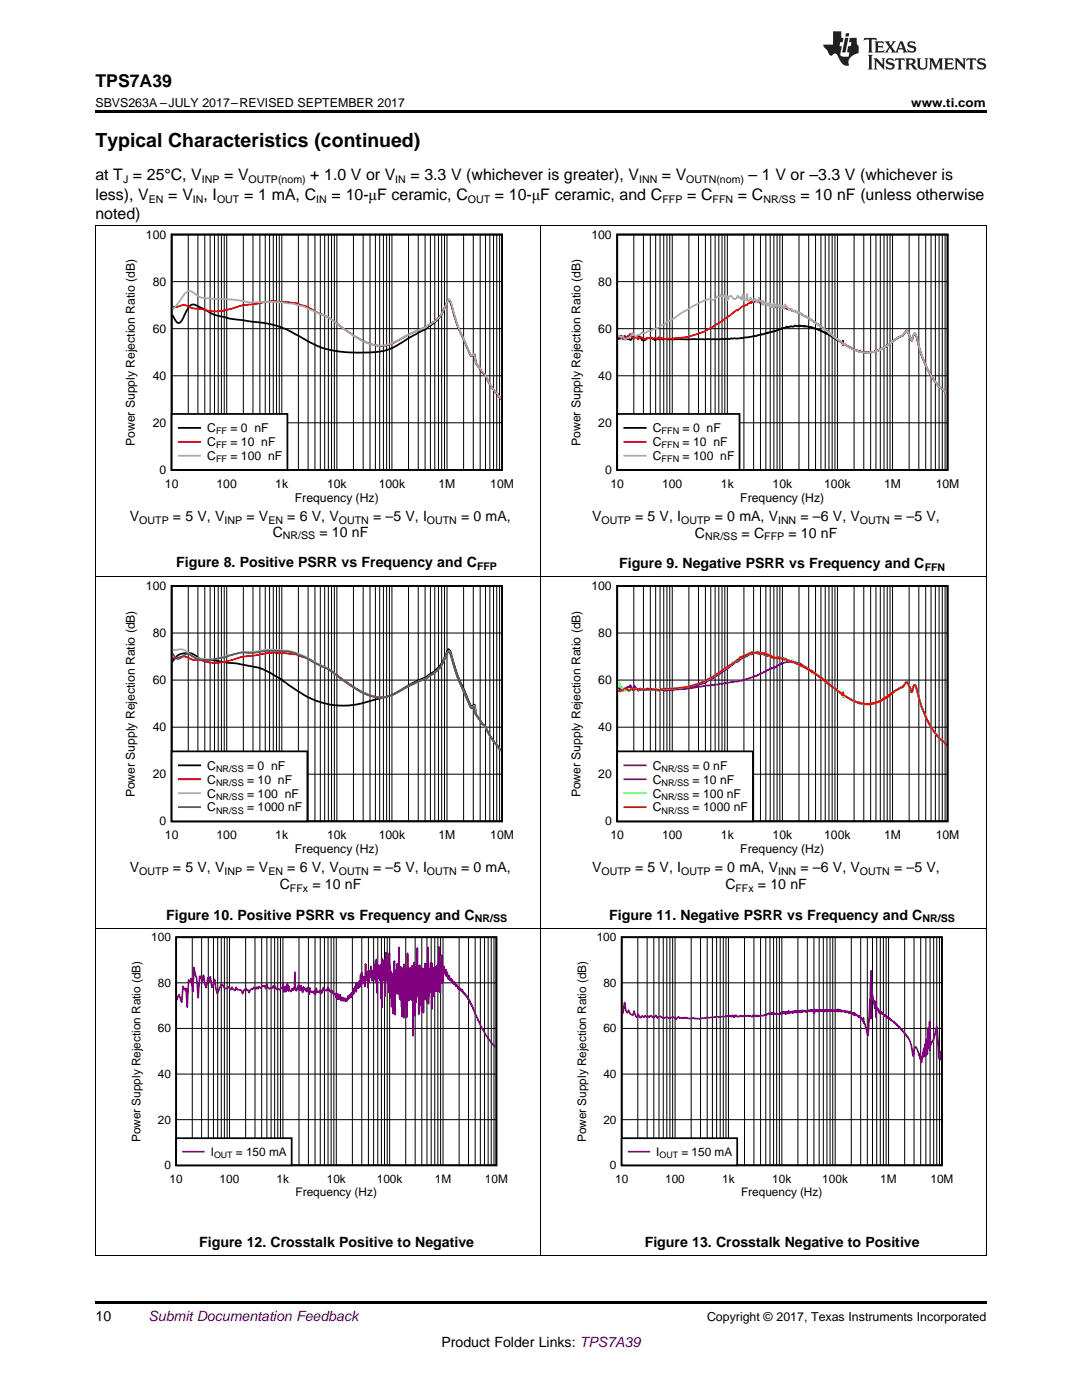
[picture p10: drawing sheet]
<svg xmlns="http://www.w3.org/2000/svg" width="216mm" height="279mm" viewBox="0 0 216 279" stroke-linecap="round" stroke-linejoin="round" font-family="sans-serif">
<path d="M19 259.7h177.8v.5h-177.8z" fill="#000"/>
<path d="M19.1 185.3v65.3M107.9 185.3v65.3M196.8 185.3v65.3M19 250.6h177.8" fill="none" stroke="#000" stroke-width=".2"/>
<path d="M25.8 186.1h75.4v53.2h-75.4z" fill-rule="evenodd" fill="#fff"/>
<path d="M35.2 187h63.9v45.6h-63.9z" fill="none" stroke="#000" stroke-width=".34"/>
<g fill="none" stroke="#000" stroke-width=".2">
<path d="M35.2 196.1h63.9M38.4 187v45.6M40.2 187v45.6M41.6 187v45.6M42.6 187v45.6M43.4 187v45.6M44.2 187v45.6M44.8 187v45.6M45.3 187v45.6M45.8 187v45.6M49 187v45.6M50.9 187v45.6"/>
<path d="M52.2 187v45.6M53.3 187v45.6M54.1 187v45.6M54.8 187v45.6M55.4 187v45.6M56 187v45.6M56.5 187v45.6M59.7 187v45.6M61.5 187v45.6M62.9 187v45.6M63.9 187v45.6M64.7 187v45.6"/>
<path d="M65.5 187v45.6M66.1 187v45.6M66.6 187v45.6M67.1 187v45.6M70.3 187v45.6M72.2 187v45.6M73.5 187v45.6M74.6 187v45.6M75.4 187v45.6M76.1 187v45.6M76.7 187v45.6M77.3 187v45.6"/>
<path d="M77.7 187v45.6M81 187v45.6M82.8 187v45.6M84.2 187v45.6M85.2 187v45.6M86 187v45.6M86.8 187v45.6M87.4 187v45.6M87.9 187v45.6M88.4 187v45.6M91.6 187v45.6M93.5 187v45.6"/>
<path d="M94.8 187v45.6M95.8 187v45.6M96.7 187v45.6M97.4 187v45.6M98 187v45.6M98.6 187v45.6M35.2 214.4h63.9M35.2 205.2h63.9M35.2 223.5h63.9"/>
</g>
<path d="M35.3 199.6l.4-1.1 .5 1.5 .3-3.2 .3 .7 .3-.3 .3 3.8 .2-5.4 .3 .4 .3-.7 .3 2.6 .2-4.8 .5 2.1 .3 3.9 .3-4.3 .3 .1 .2 1.2 .3-1.5 .3 2 .3 .5 .3-2 .2 .8 .3-1 .3 2.2 .5-1.6 .5 2.8 .9-1.9 .8 .9 .6-.3 .2 .2v.2l.3 .1 .2-.5 .2 .4 .4 .3 .2-.7 .2 .5h.7l.4 .8 .2-.6 .5-.5 .2 .5 .2-.1 .2 .5 .2-.5 .3-.3 .2 .2 .2-.5 .4 .4 .2-.4 .3 .4 .2-.5 .4 .3 .2-.4 .5-.1 .2 .6 .2-1 .4 1h.2l.3-.2 .2 .1 .2-.5 .2 .6 .2-.4 .2 .5 .3-.1 .5 .2 .2-.5 .2 .3 .2-.2v-.8l.2 1.7 .2-1.1 .1 1 .1-.8 .2 .2 .1-1 .1 1.5 .2-.9 .2 .9 .1-.1 .1 .2 .2-.6 .2 .3 .1-.4 .1 .1 .1-3.3 .1 3.4 .1-.2 .1 .6 .5-1.2 .1 .9 .1-.2 .1 .3 .1-.9 .4 1.3 .1-1 .2 .6 .1-.4 .3 .7 .2-.8 .1 .8 .1-.4 .1 .1 .1 .8 .1-1.3 .3 .8 .1 .1 .1-.2 .2 .4 .1-.3 .2-.1 .1 .7 .2-1.3 .3 .8 .1-.1 .2 .1 .1-.4 .2 .7 .1-.7 .2 .5 .2-1 .1 .5h.4l.1 .2 .2-.3 .1-.5 .2 .7 .1-.3 .4 .6 .1-.4 .2 .6 .1-.2 .1 .4 .2 .1 .2-.1 .1 .7v-.9l.1 .9v-.5l.2 .8v-1l.1 1v-.7l.2 .7 .1-.3v.2l.1-.8v.9l.1-.3 .1 .6 .1-.7 .1 .7v-.5l.1 .2v-.2l.1 .5 .1-.5v.5l.1-.4 .1 .3 .1-.4 .1 .6v-.4l.1 .1 .1-.2v.4v-.4l.1 .4 .2-.7v.4v-.7l.2 .5 .2-.7v.4l.1-.2v-.5v.8l.3-.9 .1 .4 .1-.7v.5l.1-.5 .1 .4v-1.1l.1 .7 .1-.4v.5l.1-1.2 .1 1.3v-1.9l.1 1.1 .1-.8 .2 .8 .1-.5 .1 .4v-1.3l.1 1.1 .1-1v1l.1-2.3v1.7l.1-.9v1v-2.4l.1 2.1 .1-.8 .1 .9 .1-1.3 .1 1.4 .1-.9v.6v-.4l.1 1.3 .1-4.5 .1 2.7 .1-.8 .1 1.4 .1-1.2v1.1l.1-1.6v3.1l.1-3.4 .1 2.5 .2-2.3v1.1l.2-1v.9v-2.1l.2 3v-1.6l.1 .5v-.6l.1 .5 .1-.2v-.8l.1 1.5 .1-2.5 .1 3 .1-3.9 .1 4.1 .1-4.3v4.7l.1-3.7 .1 5.7v-4.7v1.3l.1-1.6v2l.1-2.6 .1 1.6 .1-1.2 .1 1.6v-1l.1 2.2v-3.3l.1 1.1v-.8l.1 6.5 .1-8v9.7l.1-9.4 .1 4.1 .2-2.5v1.3v-2.9l.1 2.2v-2.2l.1 7.2 .2-8.7 .1 5.6 .2-3.6 .1 4 .1-3.6v3.9l.1-4.3v2.6v-1.8l.1 5.2v-7.9v6.3l.1-2.8 .1 2.1v-1.8l.1 3.2v-2.2v4.1l.1-5.2v7l.1-6.6v6.5l.1-5 .1 .2v6.3l.1-8.1v5.3l.2-7.7 .1 10.7 .1-8.9 .1 4.7 .1-4.2 .1 3.1v-2.4v3.5l.1-6 .1 6 .2-4.7v2.8v-1.5v-5.8l.1 10.2 .1-4.8 .1 4.8v-3.8v4l.1-6.6 .1 6.7v-5.5v6.9l.1-6.7v8.6v-8.9l.1-.4v7.1l.1-7.5v7.9l.1-5.9 .1 7.9v-10.7l.1 7.4v-6.2v.7l.1 6.5v-6.7l.1 5.5v-4.7l.1 2.2 .1-3.6v9.5l.2-12.8v5.9l.1-.7v2l.1-4.4v6.7l.1-5.9v4.5l.2-5.1v6.3v-3.9l.1 3.5 .1-5 .1 4v-5l.1 6.5v-6.9l.1 6.9 .1-4.1v11.2l.1-12 .1 7.2 .1-9.8v10.6l.1-7.2v2.7l.1-3.8 .1 5.7v-7.2v7.1l.3-10.8 .1 9.3 .1-4.5v1.8v-.7l.1 7.3 .1-9.8 .1 4.7v-3.3l.2 6.6 .1-7.4v8.7l.1-7.8v-.8l.1 4.4 .1-4.4 .1 8.8v-8.2v-.5l.1 3.9v-3.3l.2 1.9v-3.6l.1 7.2v-5.8v4.4l.1-4.7 .1 3.7 .1-4.7v7.5l.2-10.9 .1 11.4 .1-7 .1 2.5v-2.2v4.5l.1-3.5v3.2l.1-.8v-4.9l.1 5.5 .1-5.1v4.3l.1-4.7v.5v8.7l.1-7.5 .1 4.9 .1-3.7 .1 1.5v-1.2v3.5l.1-5.8v4v-4.2l.1 4.1 .1-2.3v2.9v-3.8l.1 4 .1-5 .1 4.9v-5.1l.1 5.3 .3-8.9 .1 7.9v-4.4l.2 5.6v-6l.1 4.1 .1-5.6v4.6l.1-2 .1 2.9 .1-2.9v1l.2-1.4 .1 1.3 .1-.4 .1 .8 .1-1 .1 1.3 .1-.8 .1 1 .1-.2v.3l.1-.4v.7v-.6l.1 .4 .1-.4 .2 .9v-.3l.1-.1v.2v-.2l.1 .6v-.3l.1 .4v-.4l.3 .7v-.4l.1 .5 .1-.3v.4v-.4l.1 .4 .1-.1v.2v-.2l.1 .3v-.2v.3v-.3v.3l.1-.3 .3 .8 .1-.3 .1 .4 .1-.3 .1 .4v-.1l.1 .2v-.2l.1 .3v-.3l.1 .3 .1-.1v.2l.1-.3v.5l.3 .4 .2-.1v.2v-.2l.4 .8 .1-.2 3 6.5 1.4 2.3 1.2 1.3" fill="none" stroke="#800080" stroke-width=".34"/>
<path d="M35.2 227.2h23v5.4h-23z" fill-rule="evenodd" fill="#fff"/>
<path d="M35.2 227.2h23v5.4h-23z" fill="none" stroke="#000" stroke-width=".34"/>
<path d="M36.5 229.8h4.2" fill="none" stroke="#800080" stroke-width=".34"/>
<path d="M114.7 186.1h75.4v53.2h-75.4z" fill-rule="evenodd" fill="#fff"/>
<path d="M124.1 187h63.9v45.6h-63.9z" fill="none" stroke="#000" stroke-width=".34"/>
<g fill="none" stroke="#000" stroke-width=".2">
<path d="M124.1 196.1h63.9M127.3 187v45.6M129.1 187v45.6M130.5 187v45.6M131.5 187v45.6M132.3 187v45.6M133.1 187v45.6M133.7 187v45.6M134.2 187v45.6M134.7 187v45.6M137.9 187v45.6M139.8 187v45.6"/>
<path d="M141.1 187v45.6M142.2 187v45.6M143 187v45.6M143.7 187v45.6M144.3 187v45.6M144.9 187v45.6M145.4 187v45.6M148.6 187v45.6M150.4 187v45.6M151.8 187v45.6M152.8 187v45.6M153.6 187v45.6"/>
<path d="M154.4 187v45.6M155 187v45.6M155.5 187v45.6M156 187v45.6M159.2 187v45.6M161.1 187v45.6M162.4 187v45.6M163.5 187v45.6M164.3 187v45.6M165 187v45.6M165.6 187v45.6M166.2 187v45.6"/>
<path d="M166.6 187v45.6M169.9 187v45.6M171.7 187v45.6M173.1 187v45.6M174.1 187v45.6M174.9 187v45.6M175.7 187v45.6M176.3 187v45.6M176.8 187v45.6M177.3 187v45.6M180.5 187v45.6M182.4 187v45.6"/>
<path d="M183.7 187v45.6M184.7 187v45.6M185.6 187v45.6M186.3 187v45.6M186.9 187v45.6M187.5 187v45.6M124.1 214.4h63.9M124.1 205.2h63.9M124.1 223.5h63.9"/>
</g>
<path d="M124.2 202.4l.4-2.3 .3 1.7 .2 .4 .3-.6 .3 .7 .6 .3 .2-.8 .3 .9 .3 .3 .3-.6 .2 .6 .3 .1 .2-.4 .3 .3 .3-.3 .3 .3 .2-.3 .3 .3 .3-.3 .6 .5 .5-.6 .3 .6 .5-.4 .8 .4 .3-.2h.3l.5 .3 .6-.3 .8 .4 .4-.5 .2 .3 .6-.1 .3 .1 .2-.2 1.1 .3 .6-.2 .2 .2 .2-.1 .9 .2 .4-.2 2-.1 .9-.2 .4 .1 .9-.2 .2 .1 .3-.1 .6 .1v-.2l.1 .1 .1-.1 .3 .2 .3-.3 .2 .4v-.4l.2 .4 .3-.4 .3 .3 .6-.2 .2 .2 1.3-.2 .1 .2 .3-.2 .3 .3 .2-.1 .1-.3 .1 .2 .6-.2 .1 .3 .2-.2 .2 .1 .1-.1 .1 .1 1.1-.4 .1 .2 .5-.4 .5 .2 .1-.3 .1 .2 .1-.1 .3 .1 .1-.1a.82 .82 0 0 0 1 0l.1 .2 .3-.3 .1 .2 .1-.4 .1 .3 .1-.3 .1 .4 .1-.3v.2l.1-.2 .1 .4 .2-.4 .1 .3 .1-.3 .1 .2v-.4l.1 .5v-.5l.1 .3 .2-.2 .1 .2 .1-.2 .2 .2v-.3l.1 .4 .2-.4v.2l.1-.2 .1 .3 .1-.3 .1 .2 .1-.3 .1 .3v-.2l.1 .3 .1-.4 .1 .3 .1-.3 .2 .2 .1-.1 .1 .2 .2-.4 .1 .3 .1-.3v.3l.2-.1v.1l.1-.2 .1 .2 .2-.2 .1 .2v-.2v.1l.3-.1 .1 .1v-.2v.2l.4-.2v.2v-.3l.1 .4 .2-.3 .1 .2v-.2l.1 .3 .1-.3 .2 .6 .1-.8v.3l.1-.2 .1 .3 .1-.2 .2 .2v-.2v.2v-.2l.1 .3 .1-.2v.2v-.3l.2 .1 .1-.2 .1 .3v-.3v.3l.1-.2 .1 .2 .2-.3 .1 .2v-.1l.1 .1 .1-.2v.3l.1-.3v.4l.2-.4 .1 .3 .1-.2 .1 .2 .1-.3 .1 .3 .1-.2 .1 .2 .2-.2 .1 .1 .2-.1v.2l.1-.2v.2l.2-.2 .1 .2 .3-.2 .1 .2 .2-.3 .1 .3 .1-.2 .1 .3v-.5l.1 .5 .1-.4v.3v-.3l.2 .3v-.2l.1 .2 .1-.2v.4l.2-.3 .1 .2 .1-.2 .1 .2 .2-.2v.2l.1-.2 .1 .3 .1-.2 .1 .2v-.1l.1 .1 .1-.1 .1 .1v-.2l.2 .4 .2-.4 .1 .4 .1-.1 .2 .2v-.2l.1 .2v-.1l.3 .1v-.1v.4l.1-.4v.5l.1-.5v.4v-.3l.1 .3 .1-.1 .4 .3v-.1l.1 .1v.1l.1-.1 .4 .5v-.2l.5 .7v-.7v1.1l.1-.2 .8 2.7 .4-7.2 .1 .8v-4.2l.1 7.2v-9.6l.2 3.9 .5 3.5 .1-.7 .1 .8v-.2l.1 2v-3.2l.1 1.4v-.1l.2 .4 .1-.2 .2 .5v-.1l.1 .5 .2-.4 .2 .5h.2v-.2v.2l.3 .1v.4l.1-.2 .2 .2 .1-.1v.2l.1-.2 .1 .4 .1-.2 .1 .2h.1l1.5 1.2 2.4 2.8 .5 1.1 .5 2.6 .3-1.5a.24 .24 0 0 1 .1-.4 .24 .24 0 0 1 .3 .3l.5 1.6 .2-.4 .2 1.7 .6-2.9 .1 1.7 .2-2.6v2.4l.1-3.3 .1 3.1 .1-2.9v2.8l.1-5.2 .1 4 .1-2.5 .1 1.3 .1-4.1v5.8l.1-3.7 .1 2.6 .6-1.3 .6-2.4 .5 6.2v.1l.2-1.3 .2 1.7" fill="none" stroke="#800080" stroke-width=".34"/>
<path d="M124.1 227.2h23v5.4h-23z" fill-rule="evenodd" fill="#fff"/>
<path d="M124.1 227.2h23v5.4h-23z" fill="none" stroke="#000" stroke-width=".34"/>
<path d="M125.4 229.8h4.2" fill="none" stroke="#800080" stroke-width=".34"/>
<path d="M19.1 115.1v70.2M107.9 115.1v70.2M196.8 115.1v70.2M19 185.2h177.8" fill="none" stroke="#000" stroke-width=".2"/>
<path d="M24.6 116h77.8v54.8h-77.8z" fill-rule="evenodd" fill="#fff"/>
<path d="M34.3 116.9h65.9v47h-65.9zM34.4 132a3.4 3.4 0 0 1 5.5-.5 5 5 0 0 0 2.5 .3l7.1 1.1a16.4 16.4 0 0 1 7.7 3.5l3.8 2.5 1.8 .8 1.6 .6 1.4 .3 1.9 .2h1.9l1.7-.2 6.6-1.8 4.3-2.4 2.9-1.3 1.5-1.1 1.1-.9 1.4-2.9a.44 .44 0 0 1 .5-.6l.3 .5 1.8 5.6 2.1 4.9a.36 .36 0 0 0 .4 .3 .36 .36 0 0 0 .4-.2h.1l.3 2 .4 .7 1.4 1.5 1.1 2.1 2.1 2.7" fill="none" stroke="#000" stroke-width=".35"/>
<g fill="none" stroke="#000" stroke-width=".2">
<path d="M37.6 116.9v47M39.5 116.9v47M40.9 116.9v47M41.9 116.9v47M42.8 116.9v47M43.5 116.9v47M44.2 116.9v47M44.7 116.9v47M45.2 116.9v47M48.6 116.9v47M50.5 116.9v47M51.9 116.9v47"/>
<path d="M52.9 116.9v47M53.8 116.9v47M54.5 116.9v47M55.2 116.9v47M55.7 116.9v47M56.2 116.9v47M59.5 116.9v47M61.5 116.9v47M62.8 116.9v47M63.9 116.9v47M64.8 116.9v47M65.5 116.9v47"/>
<path d="M66.2 116.9v47M66.7 116.9v47M67.2 116.9v47M70.5 116.9v47M72.5 116.9v47M73.8 116.9v47M74.9 116.9v47M75.8 116.9v47M76.5 116.9v47M77.1 116.9v47M77.7 116.9v47M78.2 116.9v47"/>
<path d="M81.5 116.9v47M83.5 116.9v47M84.8 116.9v47M85.9 116.9v47M86.8 116.9v47M87.5 116.9v47M88.1 116.9v47M88.7 116.9v47M89.2 116.9v47M92.5 116.9v47M94.4 116.9v47M95.8 116.9v47"/>
<path d="M96.9 116.9v47M97.7 116.9v47M98.5 116.9v47M99.1 116.9v47M99.7 116.9v47M34.3 135.7h65.9M34.3 126.3h65.9M34.3 154.5h65.9M34.3 145.1h65.9"/>
</g>
<path d="M34.4 131.3a2.72 2.72 0 0 0 2.1-.3l.6 .1a6.6 6.6 0 0 0 3.4 .8 10.8 10.8 0 0 0 7.2-.7l4.5-.7a21.2 21.2 0 0 1 5.7 0h.3a3.9 3.9 0 0 1 2 .6l1.1 .3 1.8 1 2.5 1.1 4.9 3.6 2 1.1 2.2 .8 1.7 .2 .8-.1 1.4-.6 3.5-1.9 3-1.2 1.5-1.1 1.5-1.5 1.1-2.5a.31 .31 0 0 1 .4-.4 .31 .31 0 0 1 .2 .4l1.6 5.1 2.4 5.5a.33 .33 0 0 0 .4 .3 .33 .33 0 0 0 .3-.3h.2l.3 1.9 1.3 1.7 .4 .4 1.8 3 1.5 1.8" fill="none" stroke="#f00" stroke-width=".35"/>
<path d="M34.4 129.6l.4 .1a2.64 2.64 0 0 1 3.1 .9 7.4 7.4 0 0 0 4.3 1l1.1-.2 4.9-1.2 2.9-.2a17 17 0 0 1 6.1-.1l.8 .1 2.7 .9 2.4 1.5 2.2 .9 4.6 3.4 2.7 1.6 2 .8 1.3 .1 1.3-.1 1.1-.4 4.7-2.5 2-.8 1.6-1 1.1-1 1.5-3a.32 .32 0 0 1 .2-.4 .32 .32 0 0 1 .4 .2l1.6 5.2 2.5 5.6a.35 .35 0 0 0 .3 .2 .35 .35 0 0 0 .4-.3h.1l.3 1.8 .4 .7 1.4 1.5 1.1 2.1 2.1 2.7" fill="none" stroke="#aaa" stroke-width=".35"/>
<path d="M34.4 130.4l.4 .6a.94 .94 0 0 0 .9 .5 .94 .94 0 0 0 .8-.6 1.25 1.25 0 0 1 2 .1 7.1 7.1 0 0 0 5.3 .3l1.9-.4a8.3 8.3 0 0 1 4.5-.6l4-.4 3 .1 1.4 .3 3 1.2 2.6 1.5 1.3 .6 4.4 3.2 2.4 1.4 1.8 .7 1.8 .3 1.1-.1 1.1-.3 3.5-1.9 3.4-1.5 1.6-1 1.1-1 1.5-2.8a.37 .37 0 0 1 .3-.5 .37 .37 0 0 1 .4 .5l1.5 4.8 2.4 5.5a.38 .38 0 0 0 .3 .5 .38 .38 0 0 0 .4-.4l.4 1.5 .2 .2 1.1 1.7 .6 .5 1.7 3 1.5 1.9" fill="none" stroke="#295c75" stroke-width=".35"/>
<path d="M34.3 150h27v13.9h-27z" fill-rule="evenodd" fill="#fff"/>
<path d="M34.3 150h27v13.9h-27zM35.7 152.7h4.2" fill="none" stroke="#000" stroke-width=".35"/>
<path d="M35.7 155.5h4.2" fill="none" stroke="#f00" stroke-width=".35"/>
<path d="M35.7 158.3h4.2" fill="none" stroke="#aaa" stroke-width=".35"/>
<path d="M35.7 161.1h4.2" fill="none" stroke="#295c75" stroke-width=".35"/>
<path d="M113.5 116h77.8v54.8h-77.8z" fill-rule="evenodd" fill="#fff"/>
<path d="M123.2 116.9h65.9v47h-65.9z" fill="none" stroke="#000" stroke-width=".35"/>
<g fill="none" stroke="#000" stroke-width=".2">
<path d="M126.5 116.9v47M128.4 116.9v47M129.8 116.9v47M130.8 116.9v47M131.7 116.9v47M132.4 116.9v47M133.1 116.9v47M133.6 116.9v47M134.1 116.9v47M137.5 116.9v47M139.4 116.9v47M140.8 116.9v47"/>
<path d="M141.8 116.9v47M142.7 116.9v47M143.4 116.9v47M144.1 116.9v47M144.6 116.9v47M145.1 116.9v47M148.4 116.9v47M150.4 116.9v47M151.7 116.9v47M152.8 116.9v47M153.7 116.9v47M154.4 116.9v47"/>
<path d="M155.1 116.9v47M155.6 116.9v47M156.1 116.9v47M159.4 116.9v47M161.4 116.9v47M162.7 116.9v47M163.8 116.9v47M164.7 116.9v47M165.4 116.9v47M166 116.9v47M166.6 116.9v47M167.1 116.9v47"/>
<path d="M170.4 116.9v47M172.4 116.9v47M173.7 116.9v47M174.8 116.9v47M175.7 116.9v47M176.4 116.9v47M177 116.9v47M177.6 116.9v47M178.1 116.9v47M181.4 116.9v47M183.3 116.9v47M184.7 116.9v47"/>
<path d="M185.8 116.9v47M186.6 116.9v47M187.4 116.9v47M188 116.9v47M188.6 116.9v47M123.2 135.7h65.9M123.2 126.3h65.9M123.2 154.5h65.9M123.2 145.1h65.9"/>
</g>
<path d="M123.3 138l.6-.7 .8 .5 .4-.7h.7l.4 .6 .4-.9 .7 .9h.4l1.5-.3 .4 .2 .8-.1 .3 .1a1.36 1.36 0 0 0 1.6 0l.3 .2 .8-.3 .4 .1 .3-.1a30.1 30.1 0 0 0 7-.7l2.1-.2 .3-.1 4.5-.6 2.4-.8 .1-.2 .2 .1 .2-.1 3.2-1.6h.3l1.1-.7 .5-.2 .1 .1v-.3l.2 .1 1.4-.3 .3 .2 .3-.2 .2 .2 .2-.1 .3 .2 .4 .1 .1 .2 .2-.2 4 2.6 4.3 3.5 .1 .3 .1-.4v.5l.2-.1 2.2 1.2 .9 .3v-.1l.1 .2 1.8 .1 1.2-.2 .1-.2 .2 .1 1.1-.5 .7-.5v.1l2.7-1.9a2.11 2.11 0 0 0 1.4-1.1l.1-.2 .3 .2 .7 1.8 .5-1.3 .2-.1 1.2 4 1.2 3.1 2.2 3.3 1.7 1.5" fill="none" stroke="#800080" stroke-width=".35"/>
<path d="M123.3 137.3l.3 .2 .3-.4 .4 .8 1.5-1.2 .4 .8 .4 .2 .3-.4 .4 .6 .4-.5 .8 .4 1.5-.3 1.1 .3 .4-.4 .4 .3h.4l.3 .1 1.2-.1a16.5 16.5 0 0 0 8.7-2.5l3-2 1.4-1.2 .3 .1a2.66 2.66 0 0 1 1.9-1.1l.1-.3 .6-.3 .1 .2 .2-.2 .1 .1 .7-.3 .3 .3 .3-.1 .1 .2 .2-.3 .2 .2h.3l.1 .2 .3-.1 .1 .2 .2-.1 .1 .2 .2-.1 .4 .2 .1-.1 .2 .4 .2-.2 .2 .3 .1-.1 .2 .1 .1-.1 .1 .1 .3-.2 .1 .3a.46 .46 0 0 1 .8-.1l.2-.1 .2 .4 .4-.2 .2 .4 .2-.2 .4 .3 .2-.2 .1 .4 .7 .1 .3 .2 .1-.2 .2 .3 .3 .1 .1 .1 .1-.1a1.83 1.83 0 0 0 1.4 .7l.1 .3 2.8 1.7 3.5 2.8 .4 .3 .2-.1v.7l.1-.4 1.6 1 1.5 .6 .1-.1v.2v-.1l.7 .2 1.1-.1 .1 .2v-.2l.1 .1 1.5-.3 1.7-.9 2.7-1.9a2.7 2.7 0 0 0 1.5-1.3l.3 .3 .7 1.7 .4-1.1 .3-.3 1.2 4.2 1.2 2.9 2.2 3.4 1.7 1.4" fill="none" stroke="#00f" stroke-width=".35"/>
<path d="M123.3 137l.3-.8 .3 1.2h.4l.4 .5 .4-.3 .7 .2 .4-.4 .4 .2 .3-.2 .4 .3 1.2-.2 1.5 .3 .4-.3 .3 .2 .8-.2 1.1 .1 .4-.2a15.3 15.3 0 0 0 6.9-1.2l3.6-1.9 .9-.7 .7-.4 1.2-1a1.78 1.78 0 0 0 1.2-.9l.5-.1 .6-.5 .3 .1 .5-.5 .2-.1 .2 .3 .3-.4 .4 .2 .3-.3 .1 .4 .3-.4 .1 .3 .1-.3 .3 .4 .1-.2 .2 .1h.3l.1 .3 .1-.2 .2 .2 .1-.2 .1 .3h.6l.8 .6 .1-.1v.2l.7-.2v.2l.2-.2 .4 .2 .1-.2 .7 .5 .6 .2 .3-.1a.38 .38 0 0 0 .6 0l.7 .5 .1 .2 .2-.1 .3 .1 2 1.2 .3-.1 6.4 4.9 .1-.3 .1 .8 .1-.3 1.7 1 1.4 .6v-.1l.1 .2v-.1l1.4 .3 1.1-.1 .7-.2v-.1l.1 .1 .1-.2 .1 .1 1.7-.8 2.7-2a1.44 1.44 0 0 0 1.2-.9l.3-.4 .2 .2 .8 1.9 .5-1.3 .1-.2 .2 .1 1.1 4.1 1.4 3.2 2 3.1 1.7 1.4" fill="none" stroke="#0f0" stroke-width=".35"/>
<path d="M123.3 137.8a1 1 0 0 0 1.4-.5l.8 .6 .7-.4 .4 .1 .7-.1 .8 .2 2.6-.2a2 2 0 0 0 1.9-.1l.8 .1 2.6-.3a12.5 12.5 0 0 0 6.9-2.7h.3l1.9-1.4v.1l.4-.4 .4-.2 1.3-1 .3 .1 .2-.6 .5-.1 .2-.3 1-.1 .8-.5 .5 .2 .2-.1 .1 .2 .2-.2h.2l.2 .3 .5-.2 .1 .1 .2 .1 .1-.2 .1 .3 .4-.1 .3 .3 .1-.1 .4 .3 .2-.1v.3l.2-.1 .2 .3 .3-.2 .2 .2 .1-.2 .3 .1 .1-.1 .6 .2 .3 .2 .4-.2 .4 .4h.2l.4 .3 .9 .1 1.1 .7 .1-.3 .2 .4h.4l.9 .7h.4l.2 .4h.4l1.2 .9 4.5 3.5 .1 .3 .1-.7 .1 .6 .2 .1 3 1.6v-.2l.8 .3 1-.1 .1 .2 .1-.1 1.2-.2 .1-.2 .3 .1 1.7-.9 1.6-1.3 1.1-.7a1.44 1.44 0 0 0 1.2-1l.2-.2 .2 .1 .8 2 .4-1.2 .3-.3 1.2 4.2 1.3 3 2.1 3.2 1.7 1.5" fill="none" stroke="#f60" stroke-width=".35"/>
<path d="M123.2 150h27v13.9h-27z" fill-rule="evenodd" fill="#fff"/>
<path d="M123.2 150h27v13.9h-27z" fill="none" stroke="#000" stroke-width=".35"/>
<path d="M124.6 152.7h4.2" fill="none" stroke="#800080" stroke-width=".35"/>
<path d="M124.6 155.5h4.2" fill="none" stroke="#00f" stroke-width=".35"/>
<path d="M124.6 158.3h4.2" fill="none" stroke="#0f0" stroke-width=".35"/>
<path d="M124.6 161.1h4.2" fill="none" stroke="#f60" stroke-width=".35"/>
<path d="M19.1 45v70.1M107.9 45v70.1M196.8 45v70.1M19 115.1h177.8" fill="none" stroke="#000" stroke-width=".2"/>
<path d="M24.6 45.9h77.8v54.8h-77.8z" fill-rule="evenodd" fill="#fff"/>
<path d="M34.3 46.8h65.9v47h-65.9zM34.4 62.9l1 1.5 .3 .1 .3-.2 1.7-3a1.18 1.18 0 0 1 1.9-.1l.6 .3a16.6 16.6 0 0 0 6.9 2.3l5.8 .7 3.3 .8 6.8 3.6 2.4 .8 2.2 .4 2 .2h5.4l1.9-.4 1.2-.4 4.5-2.6 2.4-1.2 .5-.5 1.1-.7 1.2-1.3 1.5-3a.28 .28 0 0 1 .3-.4 .28 .28 0 0 1 .2 .4l1.6 5 2.4 5.4a.37 .37 0 0 0 .3 .4 .37 .37 0 0 0 .4-.3h.2l.3 1.9 1.1 1.6 .7 .6 .8 1.6 1 1.5 1.4 1.7" fill="none" stroke="#000" stroke-width=".35"/>
<g fill="none" stroke="#000" stroke-width=".2">
<path d="M34.3 56.2h65.9M37.6 46.8v47M39.5 46.8v47M40.9 46.8v47M41.9 46.8v47M42.8 46.8v47M43.5 46.8v47M44.2 46.8v47M44.7 46.8v47M45.2 46.8v47M48.6 46.8v47M50.5 46.8v47"/>
<path d="M51.9 46.8v47M52.9 46.8v47M53.8 46.8v47M54.5 46.8v47M55.2 46.8v47M55.7 46.8v47M56.2 46.8v47M59.5 46.8v47M61.5 46.8v47M62.8 46.8v47M63.9 46.8v47M64.8 46.8v47"/>
<path d="M65.5 46.8v47M66.2 46.8v47M66.7 46.8v47M67.2 46.8v47M70.5 46.8v47M72.5 46.8v47M73.8 46.8v47M74.9 46.8v47M75.8 46.8v47M76.5 46.8v47M77.1 46.8v47M77.7 46.8v47"/>
<path d="M78.2 46.8v47M81.5 46.8v47M83.5 46.8v47M84.8 46.8v47M85.9 46.8v47M86.8 46.8v47M87.5 46.8v47M88.1 46.8v47M88.7 46.8v47M89.2 46.8v47M92.5 46.8v47M94.4 46.8v47"/>
<path d="M95.8 46.8v47M96.9 46.8v47M97.7 46.8v47M98.5 46.8v47M99.1 46.8v47M99.7 46.8v47M34.3 75h65.9M34.3 65.6h65.9M34.3 84.4h65.9"/>
</g>
<path d="M34.4 61.1a2.72 2.72 0 0 0 2.1-.2h.6a6.6 6.6 0 0 0 3.4 .8 10.8 10.8 0 0 0 7.2-.6l4.5-.7a21.2 21.2 0 0 1 5.7 0h.3a3.9 3.9 0 0 1 2 .5l1.1 .3 1.8 1.1 2.5 1.1 4.9 3.5 2 1.2 2.2 .7 1.7 .2 .8-.1 1.4-.5 3.5-1.9 3-1.2 1.5-1.1 1.5-1.5 1.1-2.6a.31 .31 0 0 1 .4-.3 .31 .31 0 0 1 .2 .4l1.6 5.1 2.4 5.5a.33 .33 0 0 0 .4 .3 .33 .33 0 0 0 .3-.3l.2-.1 .3 1.9 1.3 1.8 .4 .4 1.8 3 1.5 1.8" fill="none" stroke="#f00" stroke-width=".35"/>
<path d="M34.4 61.8l.7-.8 1.4-1.9a1.29 1.29 0 0 1 1-1 1.29 1.29 0 0 1 1.3 .4 4.9 4.9 0 0 0 3.6 1.1l5.3 .4a20 20 0 0 0 6.3 .3l4.4 .3 2.4 .6 4.7 2.1 4.1 3.1 2.5 1.5 2.2 .9 1.5 .2 1.2-.1 1.4-.5 3.9-2 2.7-1.1 1.6-1 1.2-1.1 1.4-2.9a.37 .37 0 0 1 .1-.4 .37 .37 0 0 1 .4 0l1.7 5.2 2.4 5.6a.35 .35 0 0 0 .3 .3 .35 .35 0 0 0 .4-.3h.1l.2 .7a2.05 2.05 0 0 0 .5 1.5l1 1.4 .5 .4 .8 1.6 1 1.6 1.4 1.6" fill="none" stroke="#aaa" stroke-width=".35"/>
<path d="M34.3 82.6h23v11.2h-23z" fill-rule="evenodd" fill="#fff"/>
<path d="M34.3 82.6h23.1v11.2h-23.1zM35.7 85.4h4.2" fill="none" stroke="#000" stroke-width=".35"/>
<path d="M35.7 88.2h4.2" fill="none" stroke="#f00" stroke-width=".35"/>
<path d="M35.7 91h4.2" fill="none" stroke="#aaa" stroke-width=".35"/>
<path d="M113.5 45.9h77.8v54.8h-77.8z" fill-rule="evenodd" fill="#fff"/>
<path d="M123.2 46.8h65.9v47h-65.9zM123.3 67.6a1.85 1.85 0 0 0 1.4-.6l.4 .7 .4-.1 .3 .3 .8-.8 .3 .2 .4-.2 .4 .1 .4 .7 .4 .1 .7-.5a1.58 1.58 0 0 1 1.5 .4l.4-.2 .4 .1 .4-.3 .4 .3 .3-.2 10.9 .1 4.7-.2 2.3-.5 .4 .1 .1-.2 1.1-.2h.2l.9-.3 1.5-.3 1.4-.5v-.1a.62 .62 0 0 0 .8-.3h.2l.2 .1 .4-.2 .5 .1 .4-.2 .4 .1 .3-.1 .2 .1 .3-.1 .6 .2 .1-.2 .1 .2 .3-.1 1.8 .4 2.2 1 3.1 1.9 .1 .2 .1-.6v.6l1.5 .8 1.7 .7 .2-.1 .1 .2 .9 .1 .7 .1 .1-.1 .1 .1 1.1-.3 .1 .1 .1-.2v.2l1.8-1.1 .1 .1 2.8-1.9a2.33 2.33 0 0 0 1.4-1.4l.2 .1 .8 2 .3-1 .3-.4a.38 .38 0 0 1 .3 .5l1 3.6 1.2 3 2.2 3.3 1.7 1.5" fill="none" stroke="#000" stroke-width=".35"/>
<g fill="none" stroke="#000" stroke-width=".2">
<path d="M123.2 56.2h65.9M126.5 46.8v47M128.4 46.8v47M129.8 46.8v47M130.8 46.8v47M131.7 46.8v47M132.4 46.8v47M133.1 46.8v47M133.6 46.8v47M134.1 46.8v47M137.5 46.8v47M139.4 46.8v47"/>
<path d="M140.8 46.8v47M141.8 46.8v47M142.7 46.8v47M143.4 46.8v47M144.1 46.8v47M144.6 46.8v47M145.1 46.8v47M148.4 46.8v47M150.4 46.8v47M151.7 46.8v47M152.8 46.8v47M153.7 46.8v47"/>
<path d="M154.4 46.8v47M155.1 46.8v47M155.6 46.8v47M156.1 46.8v47M159.4 46.8v47M161.4 46.8v47M162.7 46.8v47M163.8 46.8v47M164.7 46.8v47M165.4 46.8v47M166 46.8v47M166.6 46.8v47"/>
<path d="M167.1 46.8v47M170.4 46.8v47M172.4 46.8v47M173.7 46.8v47M174.8 46.8v47M175.7 46.8v47M176.4 46.8v47M177 46.8v47M177.6 46.8v47M178.1 46.8v47M181.4 46.8v47M183.3 46.8v47"/>
<path d="M184.7 46.8v47M185.8 46.8v47M186.6 46.8v47M187.4 46.8v47M188 46.8v47M188.6 46.8v47M123.2 75h65.9M123.2 65.6h65.9M123.2 84.4h65.9"/>
</g>
<path d="M123.3 67.1l.3 .3 .3-.4 .4 .7 1.5-1.1 .4 .8 .4 .1 .3-.3 .4 .6 .4-.6 .8 .4 1.5-.2 1.1 .2 .4-.3 .4 .3 .4-.1 .3 .2 1.2-.1a16.5 16.5 0 0 0 8.7-2.5l3-2 1.4-1.2 .3 .1a2.66 2.66 0 0 1 1.9-1.1l.1-.3 .6-.3 .1 .2 .2-.2h.1l.7-.2 .3 .2h.3l.1 .1 .2-.2 .2 .2h.3l.1 .2 .3-.1 .1 .2 .2-.2 .1 .3 .2-.2 .4 .2 .1-.1 .2 .4 .2-.1 .2 .2h.1l.2 .1 .1-.2 .1 .1 .3-.1 .1 .2a.46 .46 0 0 1 .8 0l.2-.1 .2 .4 .4-.2 .2 .4 .2-.2 .4 .2 .2-.1 .1 .4h.7l.3 .2 .1-.1 .2 .3h.3l.1 .2 .1-.1a1.83 1.83 0 0 0 1.4 .7l.1 .2 2.8 1.8 3.5 2.8 .4 .2h.2v.7l.1-.5 1.6 1.1 1.5 .6 .1-.1v.1v-.1l.7 .2h1.1l.1 .1v-.1l.1 .1 1.5-.3 1.7-.9 2.7-1.9a2.7 2.7 0 0 0 1.5-1.4l.3 .3 .7 1.8 .4-1.1 .3-.4 1.2 4.2 1.2 3 2.2 3.3 1.7 1.5" fill="none" stroke="#f00" stroke-width=".35"/>
<path d="M123.3 67.3l.3-.4 .3 .5 .4-.4 .4 .9 .4-.4h.4l.7-1 .7 .7 .4-.4h.4l.4-.5 .4 .2 .3-.1 .4-.3 .8-.1 .4-.3 1.1-.3 .4-.4 .7-.2 .4-.5 1.1-.5 1.9-1.4 3.2-1.8a3.4 3.4 0 0 1 2.9-.7l.4-.1 .7-.7 .3 .3 .3-.6 .3 .4 .3-.4 .3 .5 .4-.2v.8l.4-.8h.4l.7 .6 .3-.2 .3-.5 .3 .5 .2-.2 .3 .5 .2-1 .2 1.2 .2-.2 .3 .1 .2-1.2 .1 1.3 .4-.1 .2-.5 .3 .6 .1-.2 .2 .3 .1-.5 .4 .6 .3-.3 .1 .4 .1-.9 .1 .7 .3 .1 .2-.3 .1 .9 .1-.3 .1 .3v-.7l.1 .6 .2-.3 .1 .2 .1-.3 .2 .6h.1l.1-.4 .2 .5 .1-.6 .3 .9 .1-.6 .3 .7 .2-.7 .1 .7 .2-.7v.4l.1-.2 .1 .4 .1-.3 .1 .2 .1-.3 .1 .3 .1-.4 .1 .5v-.4l.1 .3 .1-.4 .1 .4 .1-.2v.3l.1-.3 .1 .5v-.5l.4 .5 .2-.7 .2 .6 .2-.1 .3 .6 .2-.3 .1 .2h.3l.2 .3 .3-.2 .2 .5 .3-.3 .1 .3 .2-.2 .1 .3 .3 .1 .1-.1 .1 .2 .1-.1 .2 .4h.4l.2 .3 .1-.2 .1 .2h.1l.4 .4 .9 .4 .4 .5 .1-.1 .1 .2 .1-.1 .1 .2h.1l.2 .2 .7 .4 .1 .2h.1l.2 .2 3.4 2.5 .2 .4 .1-.1 1.3 .8 1.8 .8 1.6 .2h.4v-.1l.2 .1 1.2-.2 .1-.2v.1l1.7-.8 2.9-2a2.8 2.8 0 0 0 1.4-1.3l.1-.1 .2 .4 .7 1.7 .5-1.4 .2-.1 .1 .1 1.1 4.1 1.2 3 2.2 3.3 1.7 1.5" fill="none" stroke="#aaa" stroke-width=".35"/>
<path d="M123.2 82.6h24.4v11.2h-24.4z" fill-rule="evenodd" fill="#fff"/>
<path d="M123.2 82.6h24.4v11.2h-24.4zM124.6 85.4h4.2" fill="none" stroke="#000" stroke-width=".35"/>
<path d="M124.6 88.2h4.2" fill="none" stroke="#f00" stroke-width=".35"/>
<path d="M124.6 91h4.2" fill="none" stroke="#aaa" stroke-width=".35"/>
<path d="M19 45h177.8" fill="none" stroke="#000" stroke-width=".2"/>
<path d="M19 22h177.8v.5h-177.8z" fill="#000"/>
<g fill="#231f20">
<path d="M172.5 7.6l-.1 .5 .4-.2h.6v.1v2.1l-.2 .4h.9l-.2-.4v-2.1l.1-.1h.5l.5 .2-.2-.5zM174.5 8.3l.2 .3v1.5l-.2 .4h1.8l.2-.6a1.04 1.04 0 0 1-1.3 .2v-.7h.6l.3 .2v-.6l-.3 .2h-.6v-.6l.8-.1 .4 .3-.2-.5zM176.5 8.3l.9 1.1-.9 1.1h.8l-.2-.2 .4-.7 .5 .7-.2 .2h1.5l-.2-.2 .2-.4h.9l.1 .4-.2 .2h1l-.3-.3-.7-1.9h-.5l-.9 2-.8-1 .9-1h-.8l.1 .3-.4 .5-.3-.6 .1-.2zM179.7 8.6l.4 1h-.7zM181.3 8.4a.63 .63 0 0 0-.2 .7 .63 .63 0 0 0 .6 .4l.6 .2 .1 .2a.75 .75 0 0 1-.7 .4 .75 .75 0 0 1-.6-.5l.1 .7 .1-.1a1.11 1.11 0 0 0 1.5-.6 1.13 1.13 0 0 0-1.2-.8l-.1-.4a1.04 1.04 0 0 1 1.2 .2l-.2-.5-.2 .1-.4-.2zM173.2 10.9l.2 .4v2.2l-.2 .4h1l-.3-.4v-2.2l.3-.4zM174.3 11.6l.3 .4v1.5l-.3 .4h.8l-.2-.4v-1.3l1.5 1.7v-1.9l.2-.4h-.7l.2 .4v.9l-1.1-1.3zM177 11.8a.62 .62 0 0 0-.2 .7 .62 .62 0 0 0 .6 .4l.6 .1 .1 .3a.76 .76 0 0 1-.7 .3 .76 .76 0 0 1-.7-.4l.2 .7 .1-.1a1.11 1.11 0 0 0 1.5-.6 1.13 1.13 0 0 0-1.2-.8l-.1-.4a1.04 1.04 0 0 1 1.2 .2l-.2-.6-.2 .1-.5-.1zM178.7 11.6l-.2 .6a.61 .61 0 0 1 .8-.3v1.6l-.2 .4h.9l-.2-.4v-1.6a.63 .63 0 0 1 .7 .3l-.1-.6zM180.6 11.6l.3 .4v1.5l-.3 .4h1l-.2-.2-.1-.8 .6 .2a.76 .76 0 0 0 1.2 .7l-1-1a.58 .58 0 0 0 .6-.5 .58 .58 0 0 0-.5-.6zM181.4 11.9h.1a.45 .45 0 0 1 .5 .1 .45 .45 0 0 1 .1 .5l-.8 .2zM182.9 11.6l.2 .2a2.17 2.17 0 0 0 .3 1.9 .99 .99 0 0 0 1.6-.6v-1.1l.2-.4h-.7l.2 .2a1.92 1.92 0 0 1-.2 1.8 .6 .6 0 0 1-.9-.5v-1.1l.2-.4zM185.4 11.6l.2 .4v1.5l-.2 .4h.7l-.2-.4v-1.4l.8 1.8 .8-1.8v1.4l-.2 .4h.9l-.2-.4v-1.5l.2-.4h-.8l-.6 1.5-.6-1.5zM188.4 11.6l.2 .4v1.5l-.2 .4h1.8l.1-.6a1.04 1.04 0 0 1-1.2 .1v-.6h.5l.4 .2v-.6l-.4 .2h-.5v-.7h.8l.3 .3-.1-.6zM190.5 11.6l.2 .4v1.5l-.2 .4h.7l-.2-.4v-1.3l1.5 1.7v-1.9l.2-.4h-.7l.2 .4v.9l-1.1-1.3zM192.9 11.6l-.1 .6a.61 .61 0 0 1 .7-.3l.1 1.6-.3 .4h1l-.3-.4 .1-1.6a.63 .63 0 0 1 .7 .3l-.1-.6zM195.2 11.8a.62 .62 0 0 0-.2 .7 .62 .62 0 0 0 .6 .4l.6 .1 .1 .3a.76 .76 0 0 1-.7 .3 .76 .76 0 0 1-.6-.4l.1 .7 .1-.1a1.11 1.11 0 0 0 1.6-.6 1.13 1.13 0 0 0-1.3-.8l-.1-.4a1.04 1.04 0 0 1 1.2 .2l-.1-.6-.2 .1-.5-.1z"/>
<path d="M166.2 6.3v2.6h-1.9v.4l.8 .9a.91 .91 0 0 0 1 .8 .56 .56 0 0 1 .5-.3 .56 .56 0 0 1 .5 .3l.4 .8a1.53 1.53 0 0 0 1.9 1.2 1.54 1.54 0 0 1 1-2.1l.9-.3v-1.4a1.52 1.52 0 0 1-.4-1.6h-1.3l-.2 .8h.5l-.2 .8h-.5l-.1 1v.2l.4 .1-.2 .8a1.93 1.93 0 0 1-1.6-.3l.3-1.8h-.5l.2-.8h.4l.2-.8h-.4v-1.3zM168.6 7.6l-.6 2.9h.7l.6-2.9zM168.8 6.6l-.1 .7h.6l.2-.7z"/>
</g>
<text font-size="3.9" x="19" y="29.3">Typical Characteristics (continued)</text>
<text font-size="3.5" x="19" y="17.3">TPS7A39</text>
<g font-size="3.2">
<text x="19" y="36">at T = 25°C, V</text>
<text x="44.7" y="36">= V</text>
<text x="61.9" y="36">+ 1.0 V or V</text>
<text x="81.9" y="36">= 3.3 V (whichever is greater), V</text>
<text x="132.1" y="36">= V</text>
<text x="149.4" y="36">– 1 V or –3.3 V (whichever is</text>
<text x="19" y="39.9">less), V</text>
<text x="33.6" y="39.9">= V , I</text>
<text x="48.7" y="39.9">= 1 mA, C</text>
<text x="66.2" y="39.9">= 10-μF ceramic, C</text>
<text x="98.7" y="39.9">= 10-μF ceramic, and C</text>
<text x="137.1" y="39.9">= C</text>
<text x="147.2" y="39.9">= C</text>
<text x="159.7" y="39.9">= 10 nF (unless otherwise</text>
<text x="19" y="43.7">noted)</text>
</g>
<g font-size="2.8">
<text x="25.9" y="103.9">V</text>
<text x="34.5" y="103.9">= 5 V, V</text>
<text x="49.2" y="103.9">= V</text>
<text x="54.4" y="107.1">C</text>
<text x="57.3" y="103.9">= 6 V, V</text>
<text x="63.7" y="107.1">= 10 nF</text>
<text x="74.4" y="103.9">= –5 V, I</text>
<text x="92" y="103.9">= 0 mA,</text>
<text x="118.1" y="103.9">V</text>
<text x="126.7" y="103.9">= 5 V, I</text>
<text x="138.7" y="107.3">C</text>
<text x="142.6" y="103.9">= 0 mA, V</text>
<text x="148" y="107.3">= C</text>
<text x="157.3" y="107.3">= 10 nF</text>
<text x="159.7" y="103.9">= –6 V, V</text>
<text x="178.4" y="103.9">= –5 V,</text>
<text x="35.2" y="113.2">Figure 8. Positive PSRR vs Frequency and C</text>
<text x="123.5" y="113.4">Figure 9. Negative PSRR vs Frequency and C</text>
<text x="25.9" y="174.1">V</text>
<text x="34.5" y="174.1">= 5 V, V</text>
<text x="49.2" y="174.1">= V</text>
<text x="55.8" y="177.4">C</text>
<text x="57.3" y="174.1">= 6 V, V</text>
<text x="62.3" y="177.4">= 10 nF</text>
<text x="74.4" y="174.1">= –5 V, I</text>
<text x="92" y="174.1">= 0 mA,</text>
<text x="118.1" y="174.1">V</text>
<text x="126.7" y="174.1">= 5 V, I</text>
<text x="142.6" y="174.1">= 0 mA, V</text>
<text x="144.7" y="177.4">C</text>
<text x="151.2" y="177.4">= 10 nF</text>
<text x="159.7" y="174.1">= –6 V, V</text>
<text x="178.4" y="174.1">= –5 V,</text>
<text x="33.2" y="183.5">Figure 10. Positive PSRR vs Frequency and C</text>
<text x="121.6" y="183.5">Figure 11. Negative PSRR vs Frequency and C</text>
<text x="39.8" y="248.8">Figure 12. Crosstalk Positive to Negative</text>
<text x="128.7" y="248.8">Figure 13. Crosstalk Negative to Positive</text>
<text x="19" y="263.6">10</text>
<text x="88.1" y="268.9">Product Folder Links: TPS7A39</text>
</g>
<text font-size="2.8" fill="#0000c8" x="29.6" y="263.6">Submit Documentation Feedback</text>
<g font-size="2.5">
<text x="19" y="21.4">SBVS263A –JULY 2017–REVISED SEPTEMBER 2017</text>
<text x="181.8" y="21.4">www.ti.com</text>
<text x="141.1" y="263.6">Copyright © 2017, Texas Instruments Incorporated</text>
</g>
<g font-size="2.4">
<text x="29.1" y="47.6">100</text>
<text x="118" y="47.6">100</text>
<text x="30.5" y="57">80</text>
<text x="119.4" y="57">80</text>
<text x="30.5" y="66.4">60</text>
<text x="119.4" y="66.4">60</text>
<text x="30.5" y="75.8">40</text>
<text x="119.4" y="75.8">40</text>
<text x="26.9" y="89" transform="rotate(-90 26.9 89)">Power Supply Rejection Ratio (dB)</text>
<text x="30.5" y="85.2">20</text>
<text x="41.4" y="86.3">C</text>
<text x="41.4" y="89">C</text>
<text x="46" y="86.3">= 0 nF</text>
<text x="46" y="89">= 10 nF</text>
<text x="115.8" y="89" transform="rotate(-90 115.8 89)">Power Supply Rejection Ratio (dB)</text>
<text x="119.4" y="85.2">20</text>
<text x="130.3" y="86.3">C</text>
<text x="130.3" y="89">C</text>
<text x="136.2" y="86.3">= 0 nF</text>
<text x="136.2" y="89">= 10 nF</text>
<text x="31.8" y="94.6">0</text>
<text x="41.4" y="91.8">C</text>
<text x="46" y="91.8">= 100 nF</text>
<text x="120.7" y="94.6">0</text>
<text x="130.3" y="91.8">C</text>
<text x="136.2" y="91.8">= 100 nF</text>
<text x="32.9" y="97.4">10</text>
<text x="43.2" y="97.4">100</text>
<text x="54.9" y="97.4">1k</text>
<text x="58.8" y="100.1">Frequency (Hz)</text>
<text x="65.3" y="97.4">10k</text>
<text x="75.6" y="97.4">100k</text>
<text x="87.5" y="97.4">1M</text>
<text x="97.8" y="97.4">10M</text>
<text x="121.8" y="97.4">10</text>
<text x="132.1" y="97.4">100</text>
<text x="143.8" y="97.4">1k</text>
<text x="147.7" y="100.1">Frequency (Hz)</text>
<text x="154.2" y="97.4">10k</text>
<text x="164.5" y="97.4">100k</text>
<text x="176.4" y="97.4">1M</text>
<text x="186.7" y="97.4">10M</text>
<text x="29.1" y="117.7">100</text>
<text x="118" y="117.7">100</text>
<text x="30.5" y="127.1">80</text>
<text x="119.4" y="127.1">80</text>
<text x="30.5" y="136.5">60</text>
<text x="119.4" y="136.5">60</text>
<text x="30.5" y="145.9">40</text>
<text x="119.4" y="145.9">40</text>
<text x="30.5" y="155.3">20</text>
<text x="41.4" y="153.6">C</text>
<text x="49.3" y="153.6">= 0 nF</text>
<text x="119.4" y="155.3">20</text>
<text x="130.3" y="153.6">C</text>
<text x="138.2" y="153.6">= 0 nF</text>
<text x="26.9" y="159.2" transform="rotate(-90 26.9 159.2)">Power Supply Rejection Ratio (dB)</text>
<text x="41.4" y="156.4">C</text>
<text x="41.4" y="159.2">C</text>
<text x="41.4" y="162">C</text>
<text x="49.3" y="156.4">= 10 nF</text>
<text x="49.3" y="159.2">= 100 nF</text>
<text x="49.3" y="162">= 1000 nF</text>
<text x="115.8" y="159.2" transform="rotate(-90 115.8 159.2)">Power Supply Rejection Ratio (dB)</text>
<text x="130.3" y="156.4">C</text>
<text x="130.3" y="159.2">C</text>
<text x="130.3" y="162">C</text>
<text x="138.2" y="156.4">= 10 nF</text>
<text x="138.2" y="159.2">= 100 nF</text>
<text x="138.2" y="162">= 1000 nF</text>
<text x="31.8" y="164.7">0</text>
<text x="32.9" y="167.5">10</text>
<text x="43.2" y="167.5">100</text>
<text x="54.9" y="167.5">1k</text>
<text x="65.3" y="167.5">10k</text>
<text x="75.6" y="167.5">100k</text>
<text x="87.5" y="167.5">1M</text>
<text x="97.8" y="167.5">10M</text>
<text x="120.7" y="164.7">0</text>
<text x="121.8" y="167.5">10</text>
<text x="132.1" y="167.5">100</text>
<text x="143.8" y="167.5">1k</text>
<text x="154.2" y="167.5">10k</text>
<text x="164.5" y="167.5">100k</text>
<text x="176.4" y="167.5">1M</text>
<text x="186.7" y="167.5">10M</text>
<text x="58.8" y="170.3">Frequency (Hz)</text>
<text x="147.7" y="170.3">Frequency (Hz)</text>
<text x="30.2" y="187.8">100</text>
<text x="119.1" y="187.8">100</text>
<text x="31.5" y="196.9">80</text>
<text x="120.4" y="196.9">80</text>
<text x="31.5" y="206">60</text>
<text x="120.4" y="206">60</text>
<text x="31.5" y="215.1">40</text>
<text x="120.4" y="215.1">40</text>
<text x="28" y="228" transform="rotate(-90 28 228)">Power Supply Rejection Ratio (dB)</text>
<text x="31.5" y="224.2">20</text>
<text x="116.9" y="228" transform="rotate(-90 116.9 228)">Power Supply Rejection Ratio (dB)</text>
<text x="120.4" y="224.2">20</text>
<text x="32.8" y="233.3">0</text>
<text x="42" y="230.7">I</text>
<text x="47.1" y="230.7">= 150 mA</text>
<text x="121.7" y="233.3">0</text>
<text x="130.9" y="230.7">I</text>
<text x="136" y="230.7">= 150 mA</text>
<text x="33.8" y="236">10</text>
<text x="43.8" y="236">100</text>
<text x="55.2" y="236">1k</text>
<text x="59" y="238.7">Frequency (Hz)</text>
<text x="65.2" y="236">10k</text>
<text x="75.2" y="236">100k</text>
<text x="86.8" y="236">1M</text>
<text x="96.8" y="236">10M</text>
<text x="122.7" y="236">10</text>
<text x="132.7" y="236">100</text>
<text x="144.1" y="236">1k</text>
<text x="147.9" y="238.7">Frequency (Hz)</text>
<text x="154.1" y="236">10k</text>
<text x="164.1" y="236">100k</text>
<text x="175.7" y="236">1M</text>
<text x="185.7" y="236">10M</text>
</g>
<g font-size="2.1">
<text x="24.6" y="36.6">J</text>
<text x="29.7" y="40.5">EN</text>
<text x="38.5" y="40.5">IN</text>
<text x="40.3" y="36.6">INP</text>
<text x="43.3" y="40.5">OUT</text>
<text x="49.6" y="36.6">OUTP(nom)</text>
<text x="63.1" y="40.5">IN</text>
<text x="78.9" y="36.6">IN</text>
<text x="93.3" y="40.5">OUT</text>
<text x="127.5" y="36.6">INN</text>
<text x="132.2" y="40.5">FFP</text>
<text x="136.9" y="36.6">OUTN(nom)</text>
<text x="142.2" y="40.5">FFN</text>
<text x="152.3" y="40.5">NR/SS</text>
<text x="27.8" y="104.5">OUTP</text>
<text x="44.8" y="104.5">INP</text>
<text x="53.5" y="104.5">EN</text>
<text x="56.4" y="107.7">NR/SS</text>
<text x="67.6" y="104.5">OUTN</text>
<text x="85.2" y="104.5">OUTN</text>
<text x="120" y="104.5">OUTP</text>
<text x="135.9" y="104.5">OUTP</text>
<text x="140.7" y="107.8">NR/SS</text>
<text x="152.5" y="107.8">FFP</text>
<text x="155.3" y="104.5">INN</text>
<text x="171.6" y="104.5">OUTN</text>
<text x="95.2" y="113.8">FFP</text>
<text x="184.5" y="113.9">FFN</text>
<text x="27.8" y="174.6">OUTP</text>
<text x="44.8" y="174.6">INP</text>
<text x="53.5" y="174.6">EN</text>
<text x="57.9" y="178">FFx</text>
<text x="67.6" y="174.6">OUTN</text>
<text x="85.2" y="174.6">OUTN</text>
<text x="120" y="174.6">OUTP</text>
<text x="135.9" y="174.6">OUTP</text>
<text x="146.8" y="178">FFx</text>
<text x="155.3" y="174.6">INN</text>
<text x="171.6" y="174.6">OUTN</text>
<text x="94.8" y="184.1">NR/SS</text>
<text x="184.1" y="184.1">NR/SS</text>
</g>
<g font-size="1.8">
<text x="43.1" y="86.7">FF</text>
<text x="43.1" y="89.5">FF</text>
<text x="132" y="86.7">FFN</text>
<text x="132" y="89.5">FFN</text>
<text x="43.1" y="92.2">FF</text>
<text x="132" y="92.2">FFN</text>
<text x="43.1" y="154">NR/SS</text>
<text x="132" y="154">NR/SS</text>
<text x="43.1" y="156.8">NR/SS</text>
<text x="43.1" y="159.6">NR/SS</text>
<text x="132" y="156.8">NR/SS</text>
<text x="132" y="159.6">NR/SS</text>
<text x="43.1" y="162.4">NR/SS</text>
<text x="132" y="162.4">NR/SS</text>
<text x="42.7" y="231.1">OUT</text>
<text x="131.6" y="231.1">OUT</text>
</g>
</svg>
